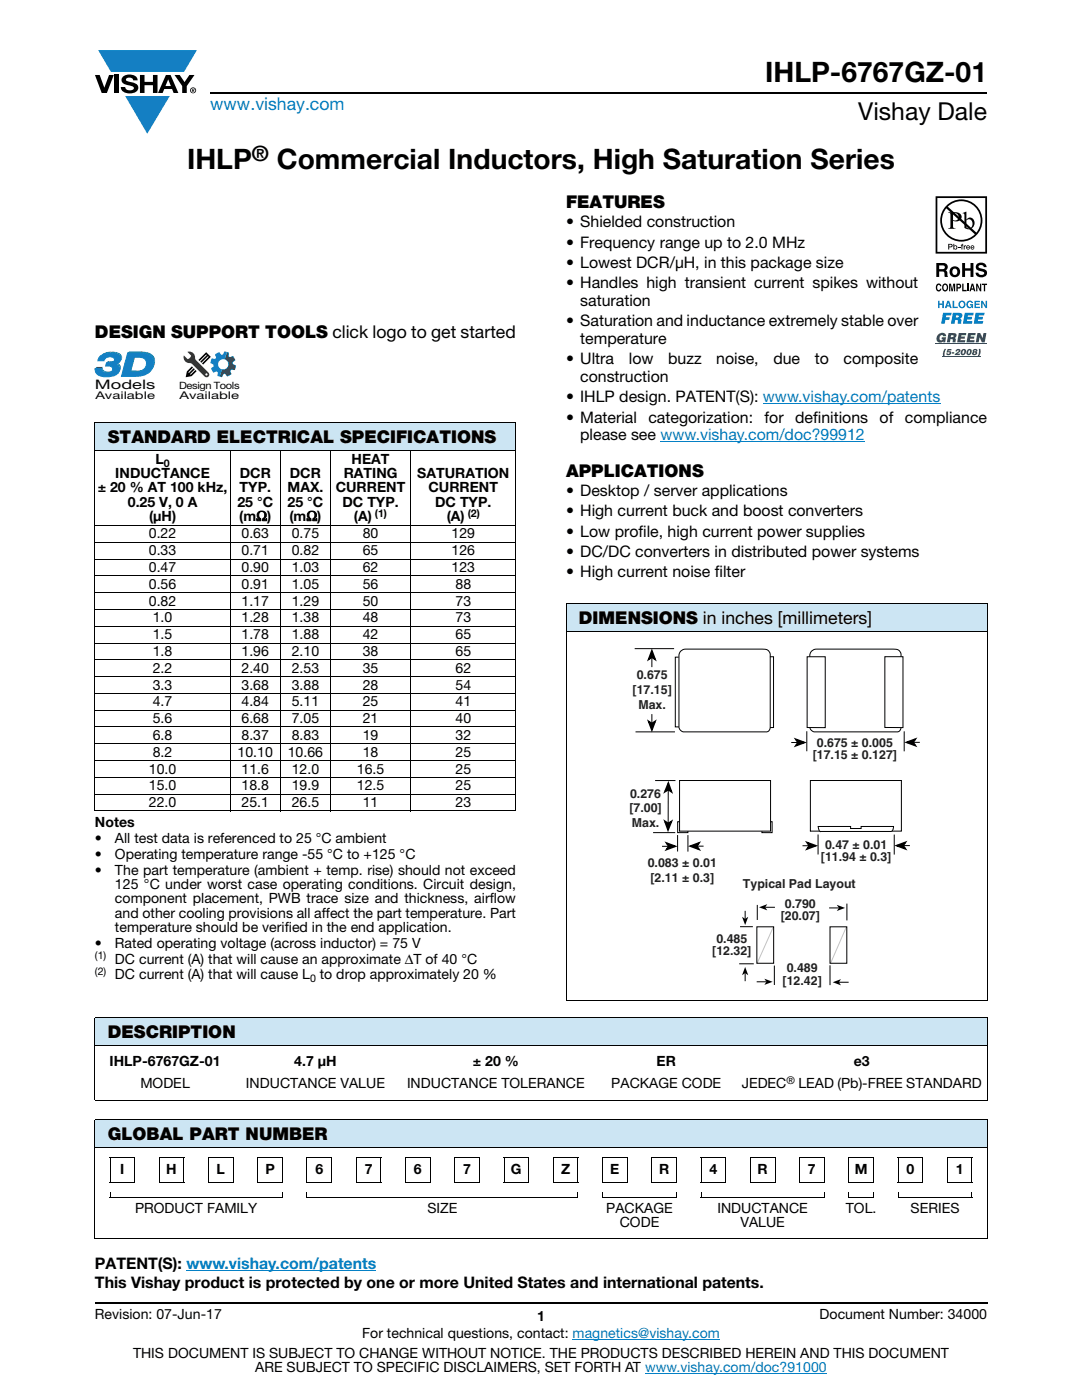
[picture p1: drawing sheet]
<svg xmlns="http://www.w3.org/2000/svg" width="216mm" height="279mm" viewBox="0 0 216 279" stroke-linecap="round" stroke-linejoin="round" font-family="sans-serif">
<g fill="#147fc3">
<path d="M19.6 10h19.7l-2.6 4.3h-1.1h-13.5z"/>
<path d="M25 19.2h8.9l-4.5 7.5z"/>
</g>
<g fill="#000">
<path d="M18.9 15h1l.9 2.5 1-2.5h.9l-1.4 3.6h-1zM22.9 15h.9v3.6h-.9zM24.6 15.3a2.1 2.1 0 0 1 2.8 .3l.1 .4h-.9a.79 .79 0 0 0-.7-.5 .79 .79 0 0 0-.8 .4l.3 .3 1 .2a1.08 1.08 0 0 1 1.2 1 1.08 1.08 0 0 1-1.1 1.2 1.73 1.73 0 0 1-2.4-1.2h.9a.96 .96 0 0 0 .8 .6 .96 .96 0 0 0 .9-.4 1.31 1.31 0 0 0-1.2-.6 1.03 1.03 0 0 1-1.1-.6 1.03 1.03 0 0 1 .2-1.1zM27.9 15h.9v1.3h1.7v-1.3h.9v3.6h-.9v-1.6h-1.7v1.6h-.9zM34.8 15h1.1l.9 1.4 1-1.4h1l-1.5 2.2v1.4h-.9v-1.4z"/>
<path d="M33.6 15.9l.5 1.3h-1.1zM33.1 15l-1.6 3.6h1l.3-.8h1.5l.3 .8h1l-1.6-3.6z"/>
<path d="M38.4 17.8h.2v.2h-.2zM38.3 17.7v.7h.1v-.3l.4 .3-.2-.3 .2-.2-.1-.2z"/>
<path d="M38.1 18a.46 .46 0 0 1 .9 0 .46 .46 0 0 1-.9 0zM37.9 18a.6 .6 0 0 0 1.2 0 .6 .6 0 0 0-1.2 0z"/>
</g>
<path d="M42 18.6h155M18.9 260h178.1" fill="none" stroke="#000" stroke-width=".36"/>
<path d="M131.8 88.1h40.8M152.2 80.5h35.4M37.2 253.5h37.9M114.3 267.3h29.3M128.7 274h36.3" fill="none" stroke="#007ec4" stroke-width=".2"/>
<path d="M18.9 84.4h84.1v5.5h-84.1z" fill="#cce5f3"/>
<g fill="none" stroke="#000" stroke-width=".2">
<path d="M18.9 84.4h84.1M18.9 89.9h84.1M18.9 84.5v77.3M46 89.8v72.1M55.9 89.8v72.1M66 89.8v72.1M82 89.8v72.1M103 84.5v77.3M18.9 104.9h84.1M18.9 108.2h84.1M18.9 111.6h84.1M18.9 114.9h84.1"/>
<path d="M18.9 118.3h84.1M18.9 121.6h84.1M18.9 125h84.1M18.9 128.3h84.1M18.9 131.7h84.1M18.9 135h84.1M18.9 138.4h84.1M18.9 141.7h84.1M18.9 145.1h84.1M18.9 148.4h84.1M18.9 151.8h84.1M18.9 155.1h84.1"/>
<path d="M18.9 158.5h84.1M18.9 161.8h84.1"/>
</g>
<g fill="#fff">
<path d="M32.9 40.1h49.9v21.2h-49.9z"/>
<path d="M18.9 70.1h12.1v10h-12.1z"/>
</g>
<path d="M19.3 73.2h1.2l-.3 .3h-1.2z" fill="#0d567f"/>
<path d="M20.5 73.2l-.3 .4z" fill="#09537d"/>
<path d="M20.5 73.3l-.3 .4z" fill="#0d5781"/>
<path d="M20.5 73.4l-.3 .3z" fill="#105a84"/>
<path d="M20.5 73.4l-.3 .4z" fill="#115c88"/>
<path d="M20.5 73.5l-.3 .4z" fill="#145f8c"/>
<path d="M20.5 73.6l-.2 .3z" fill="#146190"/>
<path d="M20.6 73.6l-.3 .4z" fill="#156494"/>
<path d="M20.6 73.7l.2 .2-.3 .3-.2-.2z" fill="#176797"/>
<path d="M20.8 73.9l.1 .1-.3 .3-.1-.1z" fill="#156494"/>
<path d="M20.9 74h.1l-.4 .3z" fill="#146190"/>
<path d="M21 74l.1 .1-.4 .2z" fill="#145f8c"/>
<path d="M21.1 74.1h.1l-.4 .3z" fill="#115c88"/>
<path d="M21.2 74.1h.1l-.4 .3z" fill="#105a84"/>
<path d="M21.3 74.1h.2l-.5 .3z" fill="#0d5781"/>
<path d="M21.5 74.1h.2l-.4 .3h-.1z" fill="#09537d"/>
<path d="M21.7 74.1h.1l-.5 .3z" fill="#0e5078"/>
<path d="M21.8 74.1h.2l-.5 .3z" fill="#0e4e73"/>
<path d="M22 74.1l.2-.1-.5 .4z" fill="#0a496f"/>
<path d="M22.2 74h.1l-.4 .4z" fill="#09486a"/>
<path d="M22.3 74l.3-.2-.6 .5z" fill="#034466"/>
<path d="M21.6 72.1h.4l-.4 .3h-.3z" fill="#0d567f"/>
<path d="M21.3 71.2l-.4 .5z" fill="#034466"/>
<path d="M21.2 71.4l-.4 .4z" fill="#09486a"/>
<path d="M21.1 71.5l-.3 .4z" fill="#0a496f"/>
<path d="M21.1 71.6l-.3 .4z" fill="#0e4e73"/>
<path d="M22 72.1h.1l-.5 .3z" fill="#09537d"/>
<path d="M22.1 72.1h.2l-.3 .3h-.2z" fill="#0e5078"/>
<path d="M22.3 72.1l.2-.1-.5 .4z" fill="#0e4e73"/>
<path d="M22.5 72h.2l-.5 .3z" fill="#0a496f"/>
<path d="M22.7 72l.1-.1-.4 .4z" fill="#09486a"/>
<path d="M22.8 71.9l.2-.1-.5 .4z" fill="#034466"/>
<path d="M23.2 72.4h.2l-.3 .3h-.2z" fill="#115c88"/>
<path d="M23.4 72.4l.1 .1-.3 .3-.1-.1z" fill="#145f8c"/>
<path d="M23.5 72.5h.2l-.3 .4-.2-.1z" fill="#146190"/>
<path d="M23.7 72.5l.1 .1-.3 .3h-.1z" fill="#156494"/>
<path d="M23.8 72.6l.2 .3-.3 .3-.2-.3z" fill="#176797"/>
<path d="M24 72.9l.1 .1-.3 .3-.1-.1z" fill="#156494"/>
<path d="M24.1 73l-.3 .4z" fill="#146190"/>
<path d="M24.1 73.1l-.3 .4z" fill="#145f8c"/>
<path d="M24.1 73.2l-.3 .4z" fill="#115c88"/>
<path d="M24.2 73.2l-.3 .5z" fill="#105a84"/>
<path d="M24.2 73.4l-.3 .4z" fill="#0d5781"/>
<path d="M24.2 73.5l-.4 .4z" fill="#09537d"/>
<path d="M24.1 73.6l-.3 .4z" fill="#0e5078"/>
<path d="M24.1 73.7l-.3 .4z" fill="#0e4e73"/>
<path d="M24.1 73.8l-.4 .4z" fill="#0a496f"/>
<path d="M24.1 73.9l-.4 .4z" fill="#09486a"/>
<g fill="#034466">
<path d="M24 74l-.5 .5z"/>
<path d="M20.3 70.8l.5-.4-.8 .7z"/>
</g>
<path d="M20.8 70.4l.3-.1-.6 .4z" fill="#09486a"/>
<path d="M21.1 70.3l.3-.1-.6 .4z" fill="#0a496f"/>
<path d="M21.4 70.2h.4l-.3 .3h-.4z" fill="#0e4e73"/>
<path d="M21.8 70.2l.3-.1-.3 .3-.3 .1z" fill="#0e5078"/>
<path d="M22.1 70.1h.2l-.5 .3z" fill="#09537d"/>
<path d="M19.9 71.2a3.2 3.2 0 0 1 4.1 0 1.07 1.07 0 0 1-1.1 1.5 1.09 1.09 0 0 1 1 1 1.09 1.09 0 0 1-.8 1.1 4.2 4.2 0 0 1-3.6 0l-.5-.8v-.5h1.2a1 1 0 0 0 1.5 .9 .7 .7 0 0 0 .8-.7 .7 .7 0 0 0-.9-.7h-.5l.2-.6h.4a.81 .81 0 0 0 1.1-.9 1.28 1.28 0 0 0-2 .5h-1.3z" fill="#177fc3"/>
<path d="M19.9 71.2a3.2 3.2 0 0 1 4.1 0 1.07 1.07 0 0 1-1.1 1.5 1.09 1.09 0 0 1 1 1 1.09 1.09 0 0 1-.8 1.1 4.2 4.2 0 0 1-3.6 0l-.5-.8v-.5h1.2a1 1 0 0 0 1.5 .9 .7 .7 0 0 0 .8-.7 .7 .7 0 0 0-.9-.7h-.5l.2-.6h.4a.81 .81 0 0 0 1.1-.9 1.28 1.28 0 0 0-2 .5h-1.3z" fill="none" stroke="#177fc3" stroke-width=".2"/>
<path d="M22.3 70.1h.2l-.3 .4-.2-.1z" fill="#09537d"/>
<path d="M22.5 70.1l.4 .1-.3 .3h-.4z" fill="#0d5781"/>
<path d="M22.9 70.2h.3l-.3 .3h-.3z" fill="#105a84"/>
<path d="M23.2 70.2l.2 .1-.3 .3-.2-.1z" fill="#115c88"/>
<path d="M23.4 70.3l.2 .1-.3 .3-.2-.1z" fill="#145f8c"/>
<path d="M23.6 70.4l.2 .1-.3 .3-.2-.1z" fill="#146190"/>
<path d="M23.8 70.5l.2 .1-.3 .3-.2-.1z" fill="#156494"/>
<path d="M24 70.6l.3 .3-.3 .3-.3-.3z" fill="#176797"/>
<path d="M24.3 70.9v.1l-.3 .3v-.1z" fill="#156494"/>
<path d="M24.3 71l-.2 .4z" fill="#146190"/>
<path d="M24.4 71.1l-.3 .4z" fill="#145f8c"/>
<path d="M24.4 71.2l-.3 .4z" fill="#115c88"/>
<path d="M24.4 71.3l-.3 .4z" fill="#105a84"/>
<path d="M24.4 71.3l-.3 .4z" fill="#0d5781"/>
<path d="M24.4 71.4l-.3 .4z" fill="#09537d"/>
<path d="M24.4 71.5l-.3 .4z" fill="#0e5078"/>
<path d="M24.4 71.5l-.3 .4z" fill="#0e4e73"/>
<path d="M24.4 71.6l-.4 .4z" fill="#0a496f"/>
<path d="M24.3 71.7l-.3 .4z" fill="#09486a"/>
<path d="M24.3 71.8l-.5 .5z" fill="#034466"/>
<path d="M26.2 73.9h1.1l-.3 .3h-1.1z" fill="#0d567f"/>
<path d="M27.3 73.9h.1l-.4 .3z" fill="#09537d"/>
<path d="M27.4 73.9h.3l-.3 .3h-.3z" fill="#0e5078"/>
<path d="M27.7 73.9h.3l-.3 .3h-.3z" fill="#0e4e73"/>
<path d="M28 73.9l.2-.1-.5 .4z" fill="#0a496f"/>
<path d="M28.2 73.8l.3-.1-.6 .4z" fill="#09486a"/>
<path d="M28.5 73.7l.6-.4-.9 .7z" fill="#034466"/>
<path d="M27 71l-.8 2.9-.3 .3 .8-2.9z" fill="#074f76"/>
<path d="M25.5 70.3h2.6" fill="none" stroke="#0d567f" stroke-width=".31"/>
<path d="M28.1 70.1h.4l-.3 .4-.4-.1z" fill="#09537d"/>
<path d="M28.5 70.1l.4 .1-.3 .3h-.4z" fill="#0d5781"/>
<path d="M28.9 70.2h.4l-.3 .4-.4-.1z" fill="#105a84"/>
<path d="M29.3 70.2l.3 .1-.3 .3h-.3z" fill="#115c88"/>
<path d="M29.6 70.3l.2 .1-.3 .3-.2-.1z" fill="#145f8c"/>
<path d="M29.8 70.4l.3 .1-.3 .3-.3-.1z" fill="#146190"/>
<path d="M30.1 70.5l.2 .2-.3 .3-.2-.2z" fill="#156494"/>
<path d="M30.3 70.7l.5 .5-.4 .3-.4-.5z" fill="#176797"/>
<path d="M30.8 71.2l.1 .2-.4 .3-.1-.2z" fill="#156494"/>
<path d="M30.9 71.4v.1l-.3 .3-.1-.1z" fill="#146190"/>
<path d="M30.9 71.5v.2l-.3 .3v-.2z" fill="#145f8c"/>
<path d="M30.9 71.7l-.2 .4z" fill="#115c88"/>
<path d="M31 71.8l-.3 .5z" fill="#105a84"/>
<path d="M31 72v.2l-.3 .3v-.2z" fill="#0d5781"/>
<path d="M31 72.2l-.4 .6z" fill="#09537d"/>
<path d="M30.9 72.5l-.3 .5z" fill="#0e5078"/>
<path d="M30.9 72.7l-.4 .5z" fill="#0e4e73"/>
<path d="M30.8 72.9l-.4 .5z" fill="#0a496f"/>
<path d="M30.7 73.1l-.4 .6z" fill="#09486a"/>
<path d="M30.6 73.4l-.6 .7z" fill="#034466"/>
<path d="M26.7 71.3l-.8 2.9a3.2 3.2 0 0 0 3.1-.9 1.27 1.27 0 0 0 .1-1.4 1.27 1.27 0 0 0-1.3-.6zM25.5 70.4a8.4 8.4 0 0 1 4.2 .4 2.15 2.15 0 0 1 1 2.1 2.15 2.15 0 0 1-1.4 1.7 9.3 9.3 0 0 1-5.1 .5z" fill="#177fc3"/>
<path d="M25.5 70.4a8.4 8.4 0 0 1 4.2 .4 2.15 2.15 0 0 1 1 2.1 2.15 2.15 0 0 1-1.4 1.7 9.3 9.3 0 0 1-5.1 .5zM26.7 71.3a2.55 2.55 0 0 1 2.3 .5 1.76 1.76 0 0 1-.2 1.8 1.76 1.76 0 0 1-1.8 .6h-1.1z" fill="none" stroke="#177fc3" stroke-width=".2"/>
<path d="M35.8 70.1h12v10h-12z" fill="#fff"/>
<path d="M41 74.7a.22 .22 0 0 0 .4 0 .22 .22 0 0 0-.4 0zM37.4 70.2a1.18 1.18 0 0 1 1.5 1.4l1.9 1.9a1.9 1.9 0 0 1 1 1.3 .54 .54 0 0 1-.4 .5 .54 .54 0 0 1-.6-.2l-2-2a1.46 1.46 0 0 0-1.4-.7 1.14 1.14 0 0 1-.7-1.5l.7 .8a.59 .59 0 0 0 .7-.5 .59 .59 0 0 0-.4-.7z" fill="#333"/>
<path d="M37.8 73.6l.5-.5 .2 .3-.9 .8 .1 .2 1-.9 .2 .2-.9 1 1-.9 .2 .3-.2 .2a1.99 1.99 0 0 1-1.9 1v-.1a1.7 1.7 0 0 1 .7-1.6zM39.6 71.8l1.5-1.5 1 .9-1.6 1.6-.2-.3 1.3-1.4-1.4 1.3-.2-.2 1.2-1.4-1.4 1.3z" fill="#000"/>
<path d="M43 70.7l.4-.3a.42 .42 0 0 1 .5-.1 .42 .42 0 0 1 .2 .4 .36 .36 0 0 0 .4 0 .36 .36 0 0 0 .2-.3l.1-.3 .5 .1-.5 1.5a1.02 1.02 0 0 0-1.2 .7 1.02 1.02 0 0 0 .7 1.3l-.5 1.5a.51 .51 0 0 1-.4-.3 .51 .51 0 0 1 .1-.6l-.3-.2-.6 .2-.2-.2a.6 .6 0 0 1 .2-1.1 .63 .63 0 0 0-.6-.6v-.3a.54 .54 0 0 1 .3-.5 .54 .54 0 0 1 .6 0 .43 .43 0 0 0 0-.7z" fill="#177fc3"/>
<path d="M45.3 70.2a.51 .51 0 0 1 .3 .9 .45 .45 0 0 0 .8 0l.3 .3a.6 .6 0 0 1-.3 1l.1 .3a.61 .61 0 0 1 .6 .3 .61 .61 0 0 1-.2 .7l-.2 .2a.45 .45 0 0 0-.6 0 .45 .45 0 0 0 .1 .7l-.3 .3a.61 .61 0 0 1-1-.3l-.3 .1-.3 .6-.5-.1 .5-1.5a1.02 1.02 0 0 0 1.2-.7 1.02 1.02 0 0 0-.7-1.3z" fill="#0d567f"/>
<path d="M112.9 120.5h84.1v5.5h-84.1z" fill="#cce5f3"/>
<path d="M112.9 120.5h84.1M112.9 126h84.1M112.9 120.6v78.9M197 120.6v78.9M112.9 199.6h84.1" fill="none" stroke="#000" stroke-width=".2"/>
<path d="M186.7 39.2h10.3v32h-10.3z" fill="#fff"/>
<g fill="#000">
<path d="M186.9 56.8l.4-.2 .3 .1 .2 .4-.6-.2a.66 .66 0 0 0 .1 1l.3-.3h.2a.54 .54 0 0 1-.4 .6 .54 .54 0 0 1-.6-.5zM189.4 56.6h.4l.2 1.2 .2-1.2h.4v1.5h-.3v-1.2l-.2 1.2h-.2l-.3-1.2v1.2h-.2zM191.2 49.3h.4v.1h-.4zM191.9 48.7h.3l-.2 .2 .2 .1v.1h-.2v.7h-.1v-.7h-.2zM192 56.6h.3v1.3h.6v.2h-.9zM192.3 49h.2v.1l.3-.1v.1l-.3 .1v.6h-.2zM192 52.5h.6v1h1.1v-1h.5v2.8h-.5v-1.3h-1.1v1.3h-.6zM193 56.6h.3v1.5h-.3zM195 52.6a1.15 1.15 0 0 1 1.9 .7h-.6v-.2a.68 .68 0 0 0-1-.1v.4l.2 .1a1.29 1.29 0 0 1 1.5 .9 1.17 1.17 0 0 1-1.2 .9 1.17 1.17 0 0 1-1.1-.9h.5l.1 .2a.67 .67 0 0 0 1.1-.1l-.3-.3-.5-.1a.82 .82 0 0 1-.9-.5 .82 .82 0 0 1 .3-1zM194.8 56.6h.3l.5 1.1v-1.1h.2v1.5h-.3l-.5-1.1v1.1h-.2zM195.9 56.6h1.1v.3h-.4v1.2h-.3v-1.2h-.4z"/>
<path d="M187 39.5h9.6v10.8h-9.6zM186.7 39.2v11.4h10.3v-11.4z"/>
<path d="M187.4 53v.7h.9a.39 .39 0 0 0 .1-.7zM186.8 52.5h1.4a.79 .79 0 0 1 .8 .4 .79 .79 0 0 1-.1 .9l-.2 .1a.98 .98 0 0 1 .4 1.2l.1 .2h-.7l-.2-1.1h-.9v1.1h-.6z"/>
<path d="M188.4 56.9a.64 .64 0 0 0 .2 1h.1a.64 .64 0 0 0-.1-1.1zM188.2 56.7l.2-.1a.56 .56 0 0 1 .7 .3 .82 .82 0 0 1-.5 1.3l-.2-.1a.89 .89 0 0 1-.2-1.4z"/>
<path d="M189.1 41.3a3.9 3.9 0 0 1 5.3-.2 3.9 3.9 0 0 1 .4 5.3zM188.8 41.6l5.7 5.2a3.9 3.9 0 0 1-5.3 .1 3.9 3.9 0 0 1-.4-5.3zM187.6 44a4.2 4.2 0 0 0 8.4 0 4.2 4.2 0 0 0-8.4 0z"/>
<path d="M189.4 48.8v.4h.4v-.3zM189.2 48.7h.7l.2 .3-.2 .3-.5 .1v.4h-.2z"/>
<path d="M190.2 42.6v1.3a.75 .75 0 0 0 1.1-.6 .75 .75 0 0 0-1.1-.7zM189.2 42.4a2.81 2.81 0 0 1 2.4 .3 .97 .97 0 0 1 0 1.2 .97 .97 0 0 1-1.2 .2h-.2v1.1v.2l.5 .3h-1.5l.3-.2 .1-.3v-2.3v-.3z"/>
<path d="M190.3 53.7a.63 .63 0 0 0-.3 .8 .63 .63 0 0 0 .8 .3 .63 .63 0 0 0 .2-.8 .63 .63 0 0 0-.7-.3zM189.5 54.2a1.09 1.09 0 0 1 2.1 0 1.09 1.09 0 0 1-2.1 0z"/>
<path d="M190.4 49.4a.26 .26 0 0 0 .5 0 .26 .26 0 0 0-.5 0zM190.2 48.7h.2v.4a.38 .38 0 0 1 .5 0 .38 .38 0 0 1 0 .6 .38 .38 0 0 1-.5 0l-.2 .1z"/>
<path d="M191.1 56.9v.4l.4-.1v-.3zM190.8 56.6h.6a.5 .5 0 0 1 .4 .5 .5 .5 0 0 1-.4 .5h-.3v.5h-.3z"/>
<path d="M192.8 44v1.3l.2 .2a.72 .72 0 0 0 .8-.1 .72 .72 0 0 0 .3-.7 .72 .72 0 0 0-.4-.8 .72 .72 0 0 0-.9 .1zM192.1 42.5l.7-.3v1.6a.89 .89 0 0 1 1.1-.3 .89 .89 0 0 1 .6 1 1.23 1.23 0 0 1-.7 1.2 1.23 1.23 0 0 1-1.4-.2v-2.7z"/>
<path d="M193 49.2v.1h.4l-.2-.2zM193 49h.4l.2 .4h-.6v.2l.5-.1a.42 .42 0 0 1-.6 .2 .42 .42 0 0 1 .1-.7z"/>
<path d="M194 57l-.1 .6h.3zM193.9 56.6h.3l.4 1.5h-.3v-.3h-.5l-.1 .3h-.3z"/>
<path d="M193.9 49.2l-.1 .1h.4l-.2-.2zM193.8 49h.5l.1 .4h-.6l.1 .2 .5-.1a.42 .42 0 0 1-.7 .2 .42 .42 0 0 1 .1-.7z"/>
</g>
<path d="M186.7 68.6h10.3" fill="none" stroke="#1f9047" stroke-width=".2"/>
<g fill="#1f9047">
<path d="M187.2 66.8a.91 .91 0 0 1 .9-.4 .91 .91 0 0 1 .7 .7h-.6l-.3-.2a.56 .56 0 0 0-.4 .4 .56 .56 0 0 0 .3 .6l.3-.2h-.2v-.4h.9l-.2 1h-.4v-.2a.82 .82 0 0 1-1.1 .1 .82 .82 0 0 1-.1-1.1z"/>
<path d="M191.3 66.5h1.5v.4h-1v.3h.8l-.1 .4h-.8v.3h.9l-.1 .4h-1.5z"/>
<path d="M193.2 66.5h1.5l-.1 .4h-.9v.3h.7v.4h-.8l-.1 .3h1l-.1 .4h-1.6z"/>
<path d="M195 66.5h.6l.5 1 .1-1h.6l-.3 1.8h-.6l-.5-1-.1 1h-.6z"/>
<path d="M188.5 69.6h.3l-.3 .8v.8h-.3v-.8z"/>
<path d="M189.1 69.7h.8l-.1 .2h-.5l-.1 .2h.5a.52 .52 0 0 1-.2 .8 .52 .52 0 0 1-.7-.4l.5 .1 .2-.1-.2-.2h-.4z"/>
<path d="M190 70.3h.4v.3h-.5z"/>
<path d="M190.8 69.8a.5 .5 0 0 1 .5-.2 .5 .5 0 0 1 .4 .4l-.7 .6h.6l-.1 .3h-1l.8-.9-.1-.1-.2 .2h-.4z"/>
<path d="M189.8 66.9l-.1 .4 .5-.1 .1-.1-.1-.2zM189.3 66.5l1.5 .1a.54 .54 0 0 1-.3 .9l.2 .2v.6h-.6v-.5l-.3-.1h-.1l-.2 .6h-.6z"/>
<path d="M192.2 70l-.2 .5 .2 .1 .2-.5-.1-.2zM191.9 69.8a.51 .51 0 0 1 .8 .1 .66 .66 0 0 1-.2 .8 .66 .66 0 0 1-.8 0v-.5z"/>
<path d="M193.3 70l-.1 .5 .1 .1 .3-.5-.2-.2zM193.1 69.8a.51 .51 0 0 1 .8 .1 .66 .66 0 0 1-.2 .8 .66 .66 0 0 1-.8 0l-.1-.5z"/>
</g>
<path d="M188 71.1h7.7" fill="none" stroke="#1f9047" stroke-width=".2"/>
<g fill="#1f9047">
<path d="M195.3 69.6h.3l.1 .8a.72 .72 0 0 1-.7 .8l.3-.8z"/>
<path d="M194.5 69.9l-.1 .2h.2l.1-.2zM194.4 70.4v.2h.2v-.2zM194.2 69.8a.52 .52 0 0 1 .8 .2l-.2 .2 .2 .3a.55 .55 0 0 1-.5 .4 .55 .55 0 0 1-.6-.4l.3-.3-.1-.2z"/>
</g>
<g fill="#0160ae">
<path d="M187.2 60h.3v.6h.5v-.6h.3v1.5h-.3v-.7h-.5v.7h-.3z"/>
<path d="M190.1 60h.3v1.2h.7v.3h-1z"/>
<path d="M193 60.2a.68 .68 0 0 1 1.2 .3l-.9-.2a.55 .55 0 0 0-.2 .5 .55 .55 0 0 0 .4 .5l.4-.4h-.3v-.2h.6v.8h-.2l-.1-.2a.71 .71 0 0 1-1 0 .71 .71 0 0 1 .1-1.1z"/>
<path d="M194.5 60h1v.3h-.8v.3h.8v.3h-.8v.3h.8v.3h-1z"/>
<path d="M195.8 60h.3l.6 1v-1h.3v1.5h-.3l-.6-1v1h-.3z"/>
<path d="M188.2 62.4h1.7l-.1 .5h-1l-.1 .4h.8l-.1 .5h-.8l-.1 .8h-.7z"/>
<path d="M192.5 62.4h1.8l-.1 .5h-1.1v.3h.9l-.1 .5h-.9l-.1 .4h1.1l-.1 .5h-1.8z"/>
<path d="M194.7 62.4h1.7v.5h-1.1v.3h.8v.5h-.9l-.1 .4h1.1l-.1 .5h-1.8z"/>
<path d="M189.2 60.4l-.2 .5h.4zM189 60h.4l.5 1.5h-.3l-.1-.3h-.6l-.1 .3h-.3z"/>
<path d="M191.5 60.8a.47 .47 0 0 0 .9 0 .47 .47 0 0 0-.9 0zM191.2 60.8a.75 .75 0 0 1 1.5 0 .75 .75 0 0 1-1.5 0z"/>
<path d="M190.8 62.9l-.1 .5 .6-.1-.1-.3zM190.1 62.4l1.8 .2a.63 .63 0 0 1-.3 1l.2 .2v.8h-.7v-.6l-.3-.2h-.2l-.1 .8h-.7z"/>
</g>
<path d="M125.6 129.4h57.9v67.7h-57.9z" fill="#fff"/>
<g fill="none" stroke="#000" stroke-width=".2">
<path d="M126.6 129.5h7.9M130.1 131.1v2M135.9 129.9l.9-.4h15.3l1.2 .3 .4 .7v14.7a.86 .86 0 0 1-1 .9h-16.4l-.5-.3-.3-.6v-14.5zM153.6 131.1h.7v14.1h-.6M162 129.9l.9-.4h15.3l1.2 .3 .4 .7v14.7a.86 .86 0 0 1-1 .9h-16.4l-.5-.3-.3-.6v-14.5zM126.8 146.1h7.9M130.1 142.5v1.9M130.7 155.8h4.1M133.3 157.2v7.5M130.3 166.2h4.4M132.1 168.9h1.4M135.2 166.6v3.3"/>
<path d="M135.5 165.9h18.3v-10.1h-18.2v10.1M135.6 164h-.4v2.2h2.1v-.4M137.3 166.7v3.3M139 168.9h1.4M153.8 164h.3v2.2h-2.1v-.3"/>
</g>
<g fill="#000">
<path d="M130.1 129.9l.6 1.7-.6-.5-.6 .5z" fill-rule="evenodd"/>
<path d="M129.5 144l.6 .4 .6-.4-.6 1.7z" fill-rule="evenodd"/>
<path d="M133.4 156.3l.6 1.7-.7-.4-.6 .4z" fill-rule="evenodd"/>
<path d="M132.7 163.9l.6 .5 .7-.4-.7 1.6z" fill-rule="evenodd"/>
<path d="M133 168.3l1.7 .6-1.7 .6 .5-.6z" fill-rule="evenodd"/>
<path d="M137.8 168.9l1.6-.6-.4 .6 .4 .6z" fill-rule="evenodd"/>
</g>
<path d="M130.1 129.9l.6 1.7-.6-.5-.6 .5zM129.5 144l.6 .4 .6-.4-.6 1.7zM133.4 156.3l.6 1.7-.7-.4-.6 .4zM132.7 163.9l.6 .5 .7-.4-.7 1.6zM133 168.3l1.7 .6-1.7 .6 .5-.6zM137.8 168.9l1.6-.6-.4 .6 .4 .6z" fill="none" stroke="#000" stroke-width=".35"/>
<path d="M161.1 131.1h3.6v14.1h-3.6z" fill="#fff"/>
<path d="M135.4 131.1l-.7 .1v13.9h.8M161.1 131.1h3.6v14.1h-3.6z" fill="none" stroke="#000" stroke-width=".2"/>
<path d="M176.6 131.1h3.6v14.1h-3.6z" fill="#fff"/>
<path d="M176.6 131.1h3.6v14.1h-3.6zM161.6 165.9h18.3v-10.1h-18.2v10.1" fill="none" stroke="#000" stroke-width=".2"/>
<path d="M163.3 164.9h6.4v.4h2.1v-.4h6.5a1.04 1.04 0 0 1-.5 1l-14.1 .1-.3-.4z" fill="#fff"/>
<g fill="none" stroke="#000" stroke-width=".2">
<path d="M157.9 148.2h1.3M161 145.9v4M180.4 146v3.9M182.2 148.2h1.3M160.1 168.8h1.4M163.2 166.5v4M163.3 164.9h6.4v.4h2.1v-.4h6.5a1.04 1.04 0 0 1-.5 1l-14.1 .1-.3-.4zM178.4 166.6v3.9M180.2 168.8h1.4M147.5 192.3h2.9M147.7 184.9h2.5M148.7 181.8v1.6"/>
<path d="M148.7 194.2v1.6M151 195.9h1.9M151 185h3.4v7.2h-3.4zM151.1 180.6v3M152.7 181.1h1.9M154.5 192.7v3.9M165.4 181.2h2M165.6 185h3.4v7.2h-3.4zM165.6 192.6v4M167.4 196h1.9M169 180.3v3.4"/>
</g>
<g fill="#000">
<path d="M158.8 147.6l1.7 .6-1.7 .6 .4-.6z" fill-rule="evenodd"/>
<path d="M180.9 148.2l1.7-.7-.4 .7 .4 .6z" fill-rule="evenodd"/>
<path d="M161.1 168.2l1.6 .6-1.6 .6 .4-.6z" fill-rule="evenodd"/>
<path d="M179 168.8l1.6-.7-.4 .7 .4 .6z" fill-rule="evenodd"/>
<path d="M148.1 183l.6 .4 .6-.4-.6 1.6z" fill-rule="evenodd"/>
<path d="M148.7 193l.6 1.6-.6-.4-.6 .4z" fill-rule="evenodd"/>
<path d="M151.5 181.1l1.6-.7-.4 .7 .4 .6z" fill-rule="evenodd"/>
<path d="M152.5 195.3l1.7 .6-1.7 .7 .4-.7z" fill-rule="evenodd"/>
<path d="M167 180.6l1.6 .6-1.6 .6 .4-.6z" fill-rule="evenodd"/>
<path d="M166.2 196l1.6-.6-.4 .6 .4 .6z" fill-rule="evenodd"/>
</g>
<path d="M158.8 147.6l1.7 .6-1.7 .6 .4-.6zM180.9 148.2l1.7-.7-.4 .7 .4 .6zM161.1 168.2l1.6 .6-1.6 .6 .4-.6zM179 168.8l1.6-.7-.4 .7 .4 .6z" fill="none" stroke="#000" stroke-width=".35"/>
<path d="M154.3 185.1l-3.2 7.1M168.9 185l-3.1 7.2" fill="none" stroke="#c2c2c2" stroke-width=".2"/>
<g fill="#cce5f3">
<path d="M18.9 203.1h178.1v5.5h-178.1z"/>
<path d="M18.9 223.4h178.1v5.5h-178.1z"/>
</g>
<g fill="none" stroke="#000" stroke-width=".2">
<path d="M18.9 203.1h178.1M18.9 208.6h178.1M18.9 219.6h178.1M18.9 203.2v16.3M197 203.2v16.3M18.9 223.4h178.1M18.9 228.9h178.1M18.9 223.5v23.6M21.9 230.9h5M21.9 235.9h5M21.9 239h34.5M21.9 231v4.9"/>
<path d="M26.9 231v4.9M31.7 230.9h5.1M31.7 235.9h5.1M31.8 231v4.9M36.7 231v4.9M41.5 230.9h5.1M41.5 235.9h5.1M41.6 231v4.9M46.5 231v4.9M51.4 230.9h5M51.4 235.9h5M51.4 231v4.9"/>
<path d="M56.3 231v4.9M61.2 230.9h5.1M61.2 235.9h5.1M61.2 239h54.2M61.3 231v4.9M66.2 231v4.9M71 230.9h5.1M71 235.9h5.1M71.1 231v4.9M76 231v4.9M80.8 230.9h5.1M80.8 235.9h5.1"/>
<path d="M80.9 231v4.9M85.8 231v4.9M90.7 230.9h5.1M90.7 235.9h5.1M90.7 231v4.9M95.7 231v4.9M100.5 230.9h5.1M100.5 235.9h5.1M100.6 231v4.9M105.5 231v4.9M110.3 230.9h5.1M110.3 235.9h5.1"/>
<path d="M110.4 231v4.9M115.3 231v4.9M120.1 230.9h5.1M120.1 235.9h5.1M120.1 239h15M120.2 231v4.9M125.2 231v4.9M130 230.9h5.1M130 235.9h5.1M130.1 231v4.9M135 231v4.9M139.8 230.9h5.1"/>
<path d="M139.8 235.9h5.1M139.8 239h24.7M139.9 231v4.9M144.8 231v4.9M149.6 230.9h5.1M149.6 235.9h5.1M149.7 231v4.9M154.6 231v4.9M159.5 230.9h5M159.5 235.9h5M159.6 231v4.9M164.5 231v4.9"/>
<path d="M169.3 230.9h5.1M169.3 235.9h5.1M169.3 239h5.1M169.4 231v4.9M174.3 231v4.9M179.1 230.9h5.1M179.1 235.9h5.1M179.1 239h14.9M179.2 231v4.9M184.1 231v4.9M189 230.9h5M189 235.9h5"/>
<path d="M189 231v4.9M194 231v4.9M197 223.5v23.6M18.9 247.2h178.1"/>
</g>
<path d="M21.9 237.9h.1v1h-.1zM56.3 237.9h.1v1h-.1zM61.2 237.9h.1v1h-.1zM115.2 237.9h.2v1h-.2zM120.1 237.9h.2v1h-.2zM134.9 237.9h.2v1h-.2zM139.8 237.9h.2v1h-.2zM164.4 237.9h.1v1h-.1zM169.3 237.9h.2v1h-.2zM174.2 237.9h.2v1h-.2zM179.1 237.9h.2v1h-.2zM193.9 237.9h.1v1h-.1z" fill="#000"/>
<g font-size="5.6">
<text x="152.7" y="16.4">IHLP-6767GZ-01</text>
<text x="37.3" y="33.8">IHLP</text>
<text x="55.2" y="33.8">Commercial Inductors, High Saturation Series</text>
</g>
<text font-size="4.9" x="171.3" y="24">Vishay Dale</text>
<text font-size="4.2" x="50.3" y="32.1">®</text>
<text font-size="3.5" fill="#007ec4" x="42" y="21.9">www.vishay.com</text>
<g font-size="3.5">
<text x="112.9" y="41.5">FEATURES</text>
<text x="18.9" y="67.5">DESIGN SUPPORT TOOLS click logo to get started</text>
<text x="21.5" y="88.5">STANDARD ELECTRICAL SPECIFICATIONS</text>
<text x="112.9" y="95.1">APPLICATIONS</text>
<text x="115.5" y="124.6">DIMENSIONS in inches [millimeters]</text>
<text x="21.5" y="207.2">DESCRIPTION</text>
<text x="21.5" y="227.6">GLOBAL PART NUMBER</text>
</g>
<g font-size="3.2">
<text x="112.9" y="45.3">• Shielded construction</text>
<text x="112.9" y="49.4">• Frequency range up to 2.0 MHz</text>
<text x="112.9" y="53.4">• Lowest DCR/μH, in this package size</text>
<text x="112.9" y="57.5">• Handles high transient current spikes without</text>
<text x="112.9" y="65.1">• Saturation and inductance extremely stable over</text>
<text x="115.8" y="61">saturation</text>
<text x="115.8" y="68.6">temperature</text>
<text x="112.9" y="72.7">• Ultra</text>
<text x="115.8" y="76.2">construction</text>
<text x="125.5" y="72.7">low</text>
<text x="133.3" y="72.7">buzz</text>
<text x="142.9" y="72.7">noise,</text>
<text x="154.3" y="72.7">due</text>
<text x="162.6" y="72.7">to</text>
<text x="168.3" y="72.7">composite</text>
<text x="112.9" y="80.3">• IHLP design. PATENT(S): www.vishay.com/patents</text>
<text x="112.9" y="84.3">• Material</text>
<text x="115.8" y="87.9">please see www.vishay.com/doc?99912</text>
<text x="129.4" y="84.3">categorization:</text>
<text x="152.6" y="84.3">for</text>
<text x="158.7" y="84.3">definitions</text>
<text x="175.5" y="84.3">of</text>
<text x="180.6" y="84.3">compliance</text>
<text x="112.9" y="99">• Desktop / server applications</text>
<text x="112.9" y="103">• High current buck and boost converters</text>
<text x="112.9" y="107.1">• Low profile, high current power supplies</text>
<text x="112.9" y="111.1">• DC/DC converters in distributed power systems</text>
<text x="112.9" y="115.2">• High current noise filter</text>
<text x="18.9" y="253.2">PATENT(S): www.vishay.com/patents</text>
<text x="18.9" y="257.1">This Vishay product is protected by one or more United States and international patents.</text>
</g>
<g font-size="2.8">
<text x="23" y="95.5">INDUCTANCE</text>
<text x="31" y="92.6">L</text>
<text x="47.8" y="95.5">DCR</text>
<text x="57.8" y="95.5">DCR</text>
<text x="68.6" y="95.5">RATING</text>
<text x="70.2" y="92.6">HEAT</text>
<text x="83.2" y="95.5">SATURATION</text>
<text x="19.5" y="98.3">± 20 % AT 100 kHz,</text>
<text x="25.5" y="101.1">0.25 V, 0 A</text>
<text x="47.4" y="101.1">25 °C</text>
<text x="47.8" y="98.3">TYP.</text>
<text x="57.4" y="98.3">MAX.</text>
<text x="57.4" y="101.1">25 °C</text>
<text x="67" y="98.3">CURRENT</text>
<text x="68.3" y="101.1">DC TYP.</text>
<text x="85.5" y="98.3">CURRENT</text>
<text x="86.8" y="101.1">DC TYP.</text>
<text x="29.7" y="107.4">0.22</text>
<text x="29.7" y="103.9">(μH)</text>
<text x="47.8" y="103.9">(mΩ)</text>
<text x="48.2" y="107.4">0.63</text>
<text x="57.7" y="103.9">(mΩ)</text>
<text x="58.2" y="107.4">0.75</text>
<text x="70.6" y="103.9">(A)</text>
<text x="72.4" y="107.4">80</text>
<text x="89.1" y="103.9">(A)</text>
<text x="90.1" y="107.4">129</text>
<text x="29.7" y="110.8">0.33</text>
<text x="48.2" y="110.8">0.71</text>
<text x="58.2" y="110.8">0.82</text>
<text x="72.4" y="110.8">65</text>
<text x="90.1" y="110.8">126</text>
<text x="29.7" y="114.2">0.47</text>
<text x="29.7" y="117.5">0.56</text>
<text x="48.2" y="114.2">0.90</text>
<text x="48.2" y="117.5">0.91</text>
<text x="58.2" y="114.2">1.03</text>
<text x="58.2" y="117.5">1.05</text>
<text x="72.4" y="114.2">62</text>
<text x="72.4" y="117.5">56</text>
<text x="90.1" y="114.2">123</text>
<text x="90.9" y="117.5">88</text>
<text x="29.7" y="120.9">0.82</text>
<text x="30.5" y="124.2">1.0</text>
<text x="48.2" y="120.9">1.17</text>
<text x="48.2" y="124.2">1.28</text>
<text x="58.2" y="120.9">1.29</text>
<text x="58.2" y="124.2">1.38</text>
<text x="72.4" y="120.9">50</text>
<text x="72.4" y="124.2">48</text>
<text x="90.9" y="120.9">73</text>
<text x="90.9" y="124.2">73</text>
<text x="30.5" y="127.6">1.5</text>
<text x="30.5" y="130.9">1.8</text>
<text x="48.2" y="127.6">1.78</text>
<text x="48.2" y="130.9">1.96</text>
<text x="58.2" y="127.6">1.88</text>
<text x="58.2" y="130.9">2.10</text>
<text x="72.4" y="127.6">42</text>
<text x="72.4" y="130.9">38</text>
<text x="90.9" y="127.6">65</text>
<text x="90.9" y="130.9">65</text>
<text x="30.5" y="134.3">2.2</text>
<text x="30.5" y="137.6">3.3</text>
<text x="48.2" y="134.3">2.40</text>
<text x="48.2" y="137.6">3.68</text>
<text x="58.2" y="134.3">2.53</text>
<text x="58.2" y="137.6">3.88</text>
<text x="72.4" y="134.3">35</text>
<text x="72.4" y="137.6">28</text>
<text x="90.9" y="134.3">62</text>
<text x="90.9" y="137.6">54</text>
<text x="30.5" y="141">4.7</text>
<text x="48.2" y="141">4.84</text>
<text x="58.2" y="141">5.11</text>
<text x="72.4" y="141">25</text>
<text x="90.9" y="141">41</text>
<text x="30.5" y="144.3">5.6</text>
<text x="30.5" y="147.7">6.8</text>
<text x="48.2" y="144.3">6.68</text>
<text x="48.2" y="147.7">8.37</text>
<text x="58.2" y="144.3">7.05</text>
<text x="58.2" y="147.7">8.83</text>
<text x="72.4" y="144.3">21</text>
<text x="72.4" y="147.7">19</text>
<text x="90.9" y="144.3">40</text>
<text x="90.9" y="147.7">32</text>
<text x="29.7" y="154.4">10.0</text>
<text x="30.5" y="151">8.2</text>
<text x="47.4" y="151">10.10</text>
<text x="48.2" y="154.4">11.6</text>
<text x="57.4" y="151">10.66</text>
<text x="58.2" y="154.4">12.0</text>
<text x="71.2" y="154.4">16.5</text>
<text x="72.4" y="151">18</text>
<text x="90.9" y="151">25</text>
<text x="90.9" y="154.4">25</text>
<text x="29.7" y="157.7">15.0</text>
<text x="29.7" y="161.1">22.0</text>
<text x="48.2" y="157.7">18.8</text>
<text x="48.2" y="161.1">25.1</text>
<text x="58.2" y="157.7">19.9</text>
<text x="58.2" y="161.1">26.5</text>
<text x="71.2" y="157.7">12.5</text>
<text x="72.4" y="161.1">11</text>
<text x="90.9" y="157.7">25</text>
<text x="90.9" y="161.1">23</text>
<text x="18.9" y="165.1">Notes</text>
<text x="18.9" y="168.3">•</text>
<text x="18.9" y="171.5">•</text>
<text x="22.9" y="168.3">All test data is referenced to 25 °C ambient</text>
<text x="22.9" y="171.5">Operating temperature range -55 °C to +125 °C</text>
<text x="18.9" y="174.7">•</text>
<text x="22.9" y="174.7">The part temperature (ambient + temp. rise) should not exceed</text>
<text x="22.9" y="177.5">125 °C under worst case operating conditions. Circuit design,</text>
<text x="22.9" y="180.3">component placement, PWB trace size and thickness, airflow</text>
<text x="22.9" y="183.1">and other cooling provisions all affect the part temperature. Part</text>
<text x="22.9" y="185.9">temperature should be verified in the end application.</text>
<text x="18.9" y="189.1">•</text>
<text x="22.9" y="189.1">Rated operating voltage (across inductor) = 75 V</text>
<text x="22.9" y="192.3">DC current (A) that will cause an approximate ΔT of 40 °C</text>
<text x="22.9" y="195.5">DC current (A) that will cause L to drop approximately 20 %</text>
<text x="21.9" y="212.8">IHLP-6767GZ-01</text>
<text x="58.7" y="212.8">4.7 μH</text>
<text x="94.3" y="212.8">± 20 %</text>
<text x="131" y="212.8">ER</text>
<text x="170.3" y="212.8">e3</text>
<text x="28" y="217.2">MODEL</text>
<text x="49.1" y="217.2">INDUCTANCE VALUE</text>
<text x="81.2" y="217.2">INDUCTANCE TOLERANCE</text>
<text x="122" y="217.2">PACKAGE CODE</text>
<text x="148" y="217.2">JEDEC</text>
<text x="159.3" y="217.2">LEAD (Pb)-FREE STANDARD</text>
<text x="24" y="234.4">I</text>
<text x="33.2" y="234.4">H</text>
<text x="43.2" y="234.4">L</text>
<text x="53" y="234.4">P</text>
<text x="62.9" y="234.4">6</text>
<text x="72.8" y="234.4">7</text>
<text x="82.6" y="234.4">6</text>
<text x="92.4" y="234.4">7</text>
<text x="102" y="234.4">G</text>
<text x="112" y="234.4">Z</text>
<text x="121.8" y="234.4">E</text>
<text x="131.5" y="234.4">R</text>
<text x="141.6" y="234.4">4</text>
<text x="151.2" y="234.4">R</text>
<text x="161.2" y="234.4">7</text>
<text x="170.6" y="234.4">M</text>
<text x="180.9" y="234.4">0</text>
<text x="190.7" y="234.4">1</text>
<text x="26.9" y="242.1">PRODUCT FAMILY</text>
<text x="85.3" y="242.1">SIZE</text>
<text x="121" y="242.1">PACKAGE</text>
<text x="123.7" y="244.9">CODE</text>
<text x="143.2" y="242.1">INDUCTANCE</text>
<text x="147.7" y="244.9">VALUE</text>
<text x="168.8" y="242.1">TOL.</text>
<text x="181.7" y="242.1">SERIES</text>
<text x="18.9" y="263.3">Revision: 07-Jun-17</text>
<text x="107.2" y="263.6">1</text>
<text x="163.6" y="263.3">Document Number: 34000</text>
<text x="72.3" y="267.1">For technical questions, contact: magnetics@vishay.com</text>
<text x="26.5" y="271">THIS DOCUMENT IS SUBJECT TO CHANGE WITHOUT NOTICE. THE PRODUCTS DESCRIBED HEREIN AND THIS DOCUMENT</text>
<text x="50.9" y="273.8">ARE SUBJECT TO SPECIFIC DISCLAIMERS, SET FORTH AT www.vishay.com/doc?91000</text>
</g>
<text font-size="2.6" fill="#050504" x="18.9" y="77.6">Models</text>
<g font-size="2.5" fill="#231f20">
<text x="127" y="135.6">0.675</text>
<text x="126.2" y="138.6">[17.15]</text>
<text x="127.4" y="141.5">Max.</text>
<text x="163" y="149.1">0.675 ± 0.005</text>
<text x="162.2" y="151.6">[17.15 ± 0.127]</text>
<text x="125.7" y="159.2">0.276</text>
<text x="125.6" y="162.1">[7.00]</text>
<text x="126.1" y="165.1">Max.</text>
<text x="129.3" y="173">0.083 ± 0.01</text>
<text x="163.8" y="171.9">[11.94 ± 0.3]</text>
<text x="164.6" y="169.4">0.47 ± 0.01</text>
<text x="129.8" y="175.9">[2.11 ± 0.3]</text>
<text x="148.2" y="177.2">Typical Pad Layout</text>
<text x="155.8" y="183.6">[20.07]</text>
<text x="156.6" y="181.1">0.790</text>
<text x="142.1" y="190.6">[12.32]</text>
<text x="142.9" y="188.1">0.485</text>
<text x="156.2" y="196.5">[12.42]</text>
<text x="157" y="194.1">0.489</text>
</g>
<g font-size="2.1" fill="#050504">
<text x="19" y="79.6">Available</text>
<text x="35.8" y="79.6">Available</text>
</g>
<g font-size="2.1">
<text x="32.7" y="93.1">0</text>
<text x="74.8" y="103.1">(1)</text>
<text x="93.3" y="103.1">(2)</text>
<text x="18.9" y="191.5">(1)</text>
<text x="18.9" y="194.6">(2)</text>
<text x="61.9" y="196">0</text>
<text x="157" y="216.4">®</text>
</g>
<text font-size="2" fill="#050504" x="35.7" y="77.6">Design Tools</text>
</svg>
